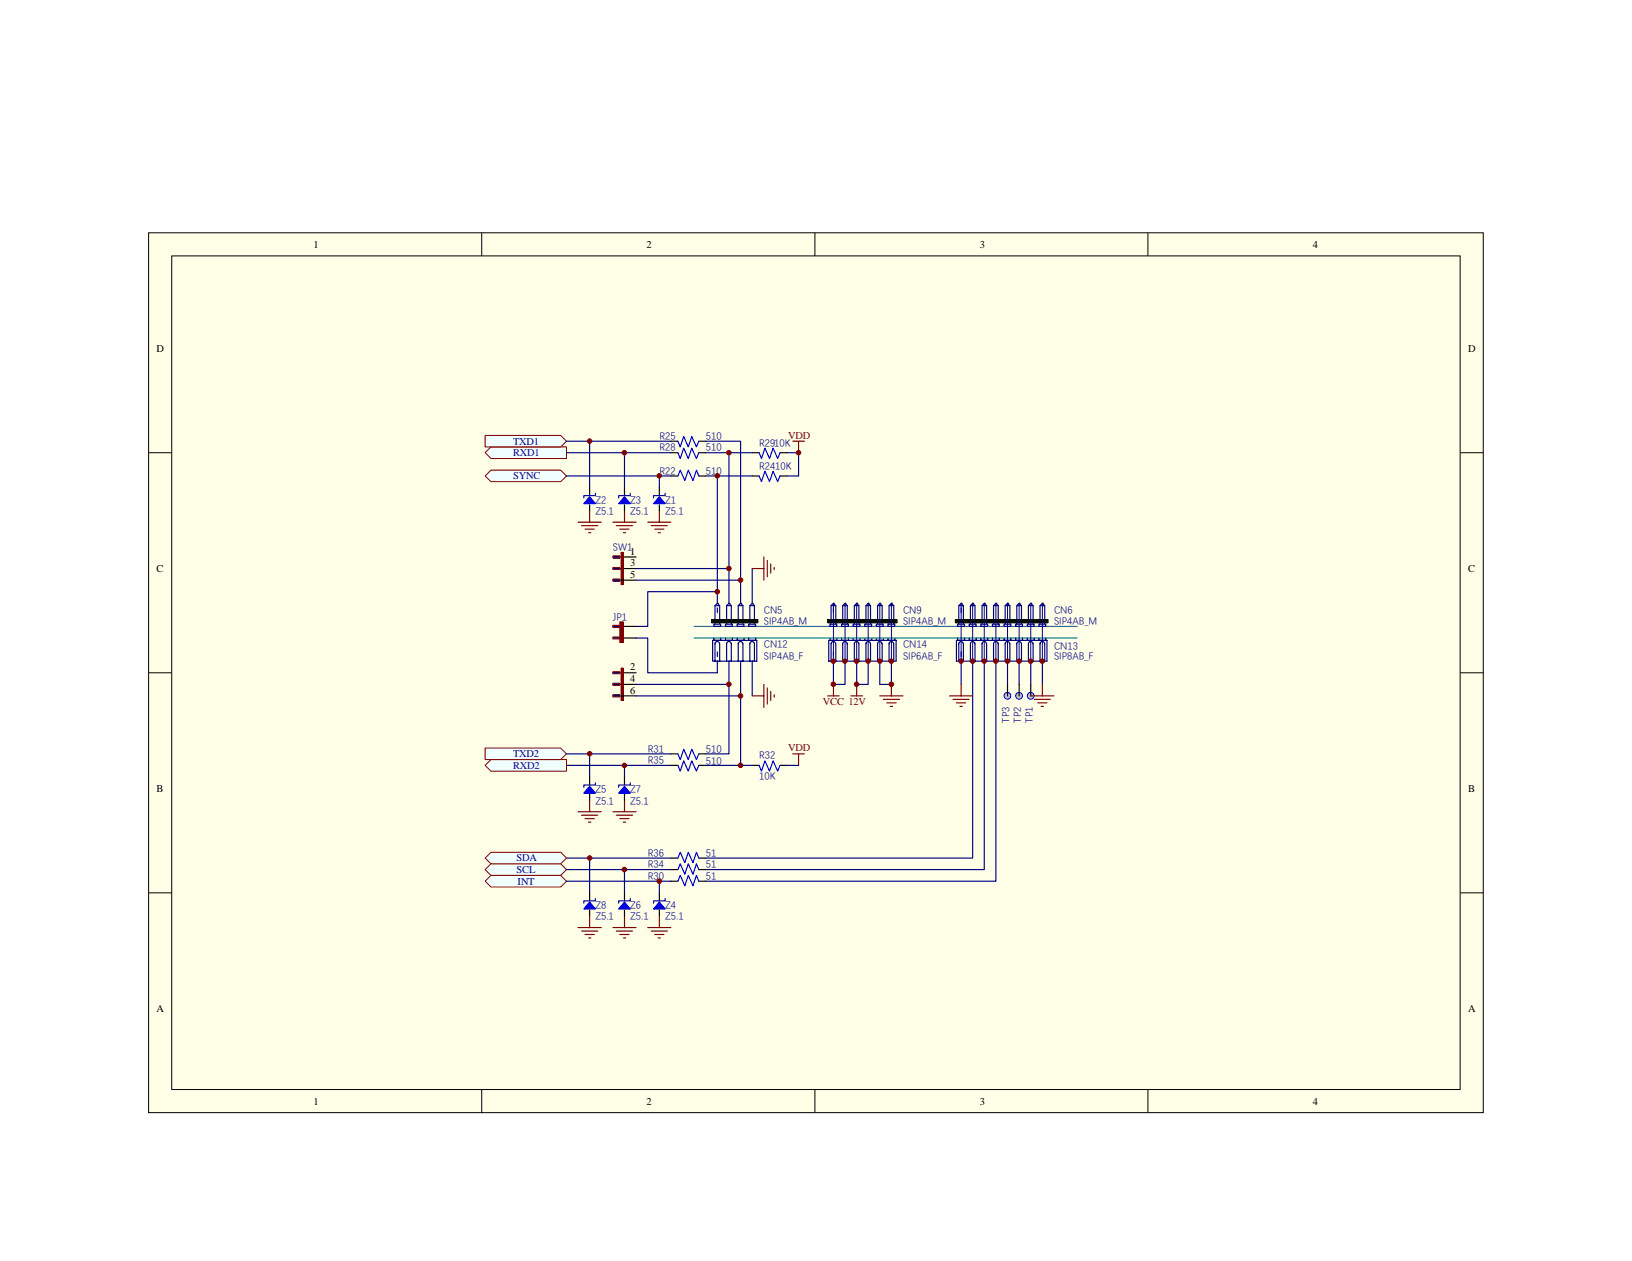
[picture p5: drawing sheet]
<svg xmlns="http://www.w3.org/2000/svg" width="279mm" height="216mm" viewBox="0 0 279 216" stroke-linecap="round" stroke-linejoin="round" font-family="sans-serif">
<path d="M25.4 39.9h228.5v150.6h-228.5z" fill="#ffffe8"/>
<g fill="none" stroke="#000" stroke-width=".17">
<path d="M25.4 39.9h228.5v150.6h-228.5zM82.5 39.9v3.9M139.5 39.9v3.9M196.5 39.9v3.9M29.4 43.8h220.6v142.7h-220.6zM25.4 77.5h4M250 77.5h4M25.4 115.2h4M250 115.2h4M25.4 152.9h4M250 152.9h4M82.5 186.6v3.9"/>
<path d="M139.5 186.6v3.9M196.5 186.6v3.9"/>
</g>
<g fill="none" stroke="#000" stroke-width=".2">
<path d="M122.8 113.2h.1M122.8 103.3h.1M124.8 113.2h.1M124.8 103.3h.1M126.8 113.2h.1M126.8 103.3h.1M128.8 113.2h.1M128.8 103.3h.1M142.7 113.2h.1M144.7 113.2h.1M146.7 113.2h.1M148.6 113.2h.1"/>
<path d="M150.6 113.2h.1M152.6 113.2h.1"/>
</g>
<g fill="none" stroke="#000080" stroke-width=".2">
<path d="M122 109.6h7.6v3.6h-7.6zM122.2 109.2v.4h1.2v-.4M122.4 110.2a.39 .39 0 0 1 .4-.4 .39 .39 0 0 1 .4 .4M122.4 106.9v-3.2l.4-.4 .4 .4v3.2M122.4 110.2v3M122.8 111.6v.8M123.2 110.2v3M124.2 109.2v.4h1.2v-.4M124.4 110.2a.39 .39 0 0 1 .4-.4 .39 .39 0 0 1 .4 .4M124.4 106.9v-3.2l.4-.4 .4 .4v3.2M124.4 110.2v3M125.2 110.2v3"/>
<path d="M126.2 109.2v.4h1.2v-.4M126.4 110.2a.39 .39 0 0 1 .4-.4 .39 .39 0 0 1 .4 .4M126.4 106.9v-3.2l.4-.4 .4 .4v3.2M126.4 110.2v3M127.2 110.2v3M128.2 109.2v.4h1.2v-.4M128.4 110.2a.38 .38 0 0 1 .4-.4 .38 .38 0 0 1 .3 .4M128.4 106.9v-3.2l.4-.4 .4 .4v3.2M128.4 110.2v3M129.2 110.2v3M141.9 109.6h11.5v3.6h-11.5zM142.1 109.2v.4h1.2v-.4"/>
<path d="M142.3 110.2a.39 .39 0 0 1 .4-.4 .39 .39 0 0 1 .4 .4M142.3 110.2v3M142.7 111.6v.8M143.1 110.2v3M144.1 109.2v.4h1.2v-.4M144.3 110.2a.38 .38 0 0 1 .4-.4 .38 .38 0 0 1 .3 .4M144.3 110.2v3M145.1 110.2v3M146 109.2v.4h1.3v-.4M146.3 110.2a.38 .38 0 0 1 .3-.4 .38 .38 0 0 1 .4 .4M146.3 110.2v3M147 110.2v3"/>
<path d="M148 109.2v.4h1.2v-.4M148.3 110.2a.38 .38 0 0 1 .3-.4 .38 .38 0 0 1 .4 .4M148.3 110.2v3M149 110.2v3M150 109.2v.4h1.2v-.4M150.2 110.2a.38 .38 0 0 1 .4-.4 .38 .38 0 0 1 .4 .4M150.2 110.2v3M151 110.2v3M152 109.2v.4h1.2v-.4M152.2 110.2a.39 .39 0 0 1 .4-.4 .39 .39 0 0 1 .4 .4M152.2 110.2v3M153 110.2v3"/>
<path d="M164.5 113.2v4"/>
</g>
<path d="M118.8 107.3h65.6M118.8 109.2h65.6" fill="none" stroke="#008080" stroke-width=".2"/>
<path d="M121.8 106.1h8v.5h-8z" fill="#080d02"/>
<path d="M121.8 106.1h8v.5h-8z" fill="none" stroke="#080d02" stroke-width=".17"/>
<path d="M122.4 103.7h.8M122.8 104.1v.8M124.4 103.7h.8M126.4 103.7h.8M128.4 103.7h.8" fill="none" stroke="#000080" stroke-width=".2"/>
<g fill="#fff" stroke="#000080" stroke-width=".2">
<path d="M124.2 106.9h1.2v.3h-1.2z" fill-rule="evenodd"/>
<path d="M122.2 106.9h1.2v.3h-1.2z" fill-rule="evenodd"/>
<path d="M126.2 106.9h1.2v.3h-1.2z" fill-rule="evenodd"/>
<path d="M128.2 106.9h1.1v.3h-1.1z" fill-rule="evenodd"/>
</g>
<path d="M141.7 119.1h2M142.7 117.2v1.9M145.7 119.1h2M146.7 117.2v1.9M150.6 119.1h4M151.2 119.7h2.8M152.6 117.2v1.9M151.8 120.3h1.6M152.4 120.9h.4" fill="none" stroke="#800000" stroke-width=".2"/>
<g fill="none" stroke="#000080" stroke-width=".2">
<path d="M142.7 113.2v4h2v-4M146.7 113.2v4h1.9v-4M150.6 113.2v4h2v-4M163.7 109.6h15.5v3.6h-15.5zM163.9 109.2v.4h1.2v-.4M164.1 110.2a.38 .38 0 0 1 .4-.4 .38 .38 0 0 1 .4 .4M164.1 110.2v3M164.5 111.6v.8M164.9 110.2v3M165.9 109.2v.4h1.2v-.4M166.1 110.2a.38 .38 0 0 1 .4-.4 .38 .38 0 0 1 .4 .4M166.1 110.2v3"/>
<path d="M166.9 110.2v3M167.9 109.2v.4h1.2v-.4M168.1 110.2a.38 .38 0 0 1 .4-.4 .38 .38 0 0 1 .4 .4M168.1 110.2v3M168.9 110.2v3M169.9 109.2v.4h1.2v-.4M170.1 110.2a.39 .39 0 0 1 .4-.4 .39 .39 0 0 1 .4 .4M170.1 110.2v3M170.9 110.2v3M171.9 109.2v.4h1.2v-.4M172.1 110.2a.39 .39 0 0 1 .4-.4 .39 .39 0 0 1 .4 .4M172.1 110.2v3"/>
<path d="M172.5 113.2v4M172.9 110.2v3M173.9 109.2v.4h1.2v-.4M174.1 110.2a.39 .39 0 0 1 .4-.4 .39 .39 0 0 1 .4 .4M174.1 110.2v3M174.5 113.2v4M174.9 110.2v3M175.9 109.2v.4h1.2v-.4M176.1 110.2a.39 .39 0 0 1 .4-.4 .39 .39 0 0 1 .3 .4M176.1 110.2v3M176.5 113.2v4M176.9 110.2v3"/>
<path d="M177.9 109.2v.4h1.1v-.4M178.1 110.2a.39 .39 0 0 1 .3-.4 .39 .39 0 0 1 .4 .4M178.1 110.2v3M178.5 113.2v4M178.9 110.2v3"/>
</g>
<path d="M164.5 113.2h.1M166.5 113.2h.1M168.5 113.2h.1M170.5 113.2h.1M172.5 113.2h.1M174.5 113.2h.1M176.5 113.2h.1M178.5 113.2h.1" fill="none" stroke="#000" stroke-width=".2"/>
<circle cx="176.5" cy="119.1" r=".58" fill="#c0c0c0" stroke="#00f" stroke-width=".17"/>
<path d="M176.5 117.2v1.9" fill="none" stroke="#000" stroke-width=".2"/>
<circle cx="174.5" cy="119.1" r=".58" fill="#c0c0c0" stroke="#00f" stroke-width=".17"/>
<path d="M174.5 117.2v1.9" fill="none" stroke="#000" stroke-width=".2"/>
<circle cx="172.5" cy="119.1" r=".58" fill="#c0c0c0" stroke="#00f" stroke-width=".17"/>
<path d="M104.9 95.4h4M104.9 97.3h4M172.5 117.2v1.9" fill="none" stroke="#000" stroke-width=".2"/>
<path d="M120.8 81.5h2v21.8M124.8 97.3v6M126.8 99.3v4M128.8 97.3v6M122.8 113.2v2M124.8 113.2v4M126.8 113.2v5.9M128.8 113.2v5.9" fill="none" stroke="#000080" stroke-width=".2"/>
<path d="M106.5 94.6v5.5" fill="none" stroke="#800000" stroke-width=".36"/>
<path d="M106.3 94.6h.4v5.5h-.4z" fill="none" stroke="#800000" stroke-width=".17"/>
<path d="M104.9 95.2h1.2v.3h-1.2z" fill="#000080"/>
<path d="M104.9 95.2h1.2v.3h-1.2z" fill="none" stroke="#800000" stroke-width=".17"/>
<path d="M104.9 97.2h1.2v.3h-1.2z" fill="#000080"/>
<path d="M104.9 97.2h1.2v.3h-1.2z" fill="none" stroke="#800000" stroke-width=".17"/>
<path d="M104.9 99.3h4" fill="none" stroke="#000" stroke-width=".2"/>
<path d="M104.9 99.1h1.2v.4h-1.2z" fill="#000080"/>
<path d="M104.9 99.1h1.2v.4h-1.2zM106.3 114.4h.4v5.5h-.4z" fill="none" stroke="#800000" stroke-width=".17"/>
<path d="M104.9 115.2h4M104.9 117.2h4" fill="none" stroke="#000" stroke-width=".2"/>
<path d="M106.5 114.4v5.5" fill="none" stroke="#800000" stroke-width=".36"/>
<path d="M104.9 115h1.2v.4h-1.2z" fill="#000080"/>
<path d="M104.9 115h1.2v.4h-1.2z" fill="none" stroke="#800000" stroke-width=".17"/>
<path d="M104.9 117h1.2v.3h-1.2z" fill="#000080"/>
<path d="M104.9 117h1.2v.3h-1.2z" fill="none" stroke="#800000" stroke-width=".17"/>
<path d="M104.9 119.1h4" fill="none" stroke="#000" stroke-width=".2"/>
<path d="M104.9 119h1.2v.3h-1.2z" fill="#000080"/>
<path d="M104.9 119h1.2v.3h-1.2z" fill="none" stroke="#800000" stroke-width=".17"/>
<path d="M108.9 109.2h2v6h11.9M122.8 101.3h-11.9v6h-2" fill="none" stroke="#000080" stroke-width=".2"/>
<path d="M104.9 107.3h4M104.9 109.2h4" fill="none" stroke="#000" stroke-width=".2"/>
<path d="M106.1 106.5h.6v3.5h-.6z" fill="#800000"/>
<path d="M106.1 106.5h.6v3.5h-.6z" fill="none" stroke="#800000" stroke-width=".17"/>
<path d="M104.9 107.1h1.2v.3h-1.2z" fill="#000080"/>
<path d="M104.9 107.1h1.2v.3h-1.2z" fill="none" stroke="#800000" stroke-width=".17"/>
<path d="M104.9 109.1h1.2v.3h-1.2z" fill="#000080"/>
<path d="M104.9 109.1h1.2v.3h-1.2z" fill="none" stroke="#800000" stroke-width=".17"/>
<path d="M108.9 97.3h15.9M108.9 99.3h17.9M108.9 119.1h17.9M108.9 117.2h15.9" fill="none" stroke="#000080" stroke-width=".2"/>
<g fill="#f0ffff" stroke="#800000" stroke-width=".17">
<path d="M83.1 131l1-1h12.9v2h-12.9z" fill-rule="evenodd"/>
<path d="M83.1 128.1h12.9l1 1-1 .9h-12.9z" fill-rule="evenodd"/>
</g>
<path d="M97 129.1h17.9M97 131h17.9" fill="none" stroke="#000080" stroke-width=".2"/>
<g fill="#f0ffff" stroke="#800000" stroke-width=".17">
<path d="M84.1 76.5h12.9v2h-12.9l-1-1z" fill-rule="evenodd"/>
<path d="M83.1 74.5h12.9l1 1-1 1h-12.9z" fill-rule="evenodd"/>
</g>
<path d="M97 75.5h17.9M97 77.5h17.9M120.8 77.5h4v19.8M120.8 75.5h6v23.8M124.8 117.2v11.9h-4M126.8 119.1v11.9" fill="none" stroke="#000080" stroke-width=".2"/>
<path d="M84.1 80.5h11.9l1 1-1 1h-11.9l-1-1z" fill-rule="evenodd" fill="#f0ffff" stroke="#800000" stroke-width=".17"/>
<path d="M97 81.5h17.9" fill="none" stroke="#000080" stroke-width=".2"/>
<path d="M84.1 147.9h11.9l1 1-1 1h-11.9l-1-1z" fill-rule="evenodd" fill="#f0ffff" stroke="#800000" stroke-width=".17"/>
<path d="M97 146.9h17.9" fill="none" stroke="#000080" stroke-width=".2"/>
<path d="M83.1 146.9l1-1h11.9l1 1-1 1h-11.9z" fill-rule="evenodd" fill="#f0ffff" stroke="#800000" stroke-width=".17"/>
<path d="M97 148.9h17.9" fill="none" stroke="#000080" stroke-width=".2"/>
<path d="M84.1 149.9h11.9l1 1-1 1h-11.9l-1-1z" fill-rule="evenodd" fill="#f0ffff" stroke="#800000" stroke-width=".17"/>
<path d="M142.3 106.9v-3.2l.4-.4 .4 .4v3.2M144.3 106.9v-3.2l.4-.4 .4 .4v3.2M146.3 106.9v-3.2l.4-.4 .3 .4v3.2M148.3 106.9v-3.2l.3-.4 .4 .4v3.2M166.5 113.2v33.7h-45.7M168.5 113.2v35.7h-47.7M170.5 113.2v37.7h-49.7M97 150.9h17.9" fill="none" stroke="#000080" stroke-width=".2"/>
<g fill="none" stroke="#800000" stroke-width=".2">
<path d="M128.8 97.3h2M130.8 95.4v3.9M131.4 95.9v2.8M132 96.5v1.6M132.5 97.2v.3M128.8 119.1h2M130.8 117.2v3.9M131.4 117.8v2.7M132 118.4v1.6M132.5 119v.4M162.6 119.1h3.9M163.2 119.7h2.7"/>
<path d="M164.5 117.2v1.9M176.5 119.1h3.9M177.1 119.7h2.7M178.5 117.2v1.9M163.7 120.3h1.6M164.3 120.9h.4M177.7 120.3h1.5M178.2 120.9h.4"/>
</g>
<path d="M142.7 103.3h.1M144.7 103.3h.1M146.7 103.3h.1M148.6 103.3h.1" fill="none" stroke="#000" stroke-width=".2"/>
<path d="M141.7 106.1h7.9v.5h-7.9z" fill="#080d02"/>
<path d="M141.7 106.1h7.9v.5h-7.9z" fill="none" stroke="#080d02" stroke-width=".17"/>
<path d="M142.3 103.7h.8M142.7 104.1v.8M144.3 103.7h.8M146.3 103.7h.7M148.3 103.7h.7" fill="none" stroke="#000080" stroke-width=".2"/>
<g fill="#fff" stroke="#000080" stroke-width=".2">
<path d="M144.1 106.9h1.1v.3h-1.1z" fill-rule="evenodd"/>
<path d="M142.1 106.9h1.2v.3h-1.2z" fill-rule="evenodd"/>
<path d="M146 106.9h1.2v.3h-1.2z" fill-rule="evenodd"/>
<path d="M148 106.9h1.2v.3h-1.2z" fill-rule="evenodd"/>
</g>
<path d="M150.6 103.3h.1M152.6 103.3h.1" fill="none" stroke="#000" stroke-width=".2"/>
<path d="M150.2 106.9v-3.2l.4-.4 .4 .4v3.2M152.2 106.9v-3.2l.4-.4 .4 .4v3.2" fill="none" stroke="#000080" stroke-width=".2"/>
<path d="M149.6 106.1h4v.5h-4z" fill="#080d02"/>
<path d="M149.6 106.1h4v.5h-4z" fill="none" stroke="#080d02" stroke-width=".17"/>
<path d="M150.2 103.7h.8M152.2 103.7h.8" fill="none" stroke="#000080" stroke-width=".2"/>
<g fill="#fff" stroke="#000080" stroke-width=".2">
<path d="M152 106.9h1.2v.3h-1.2z" fill-rule="evenodd"/>
<path d="M150 106.9h1.2v.3h-1.2z" fill-rule="evenodd"/>
</g>
<path d="M164.5 103.3h.1M166.5 103.3h.1M168.5 103.3h.1M170.5 103.3h.1" fill="none" stroke="#000" stroke-width=".2"/>
<path d="M164.1 106.9v-3.2l.4-.4 .4 .4v3.2M166.1 106.9v-3.2l.4-.4 .4 .4v3.2M168.1 106.9v-3.2l.4-.4 .4 .4v3.2M170.1 106.9v-3.2l.4-.4 .4 .4v3.2" fill="none" stroke="#000080" stroke-width=".2"/>
<path d="M163.6 106.1h7.9v.5h-7.9z" fill="#080d02"/>
<path d="M163.6 106.1h7.9v.5h-7.9z" fill="none" stroke="#080d02" stroke-width=".17"/>
<path d="M164.1 103.7h.8M164.5 104.1v.8M166.1 103.7h.8M168.1 103.7h.8M170.1 103.7h.8" fill="none" stroke="#000080" stroke-width=".2"/>
<g fill="#fff" stroke="#000080" stroke-width=".2">
<path d="M165.9 106.9h1.2v.3h-1.2z" fill-rule="evenodd"/>
<path d="M163.9 106.9h1.2v.3h-1.2z" fill-rule="evenodd"/>
<path d="M167.9 106.9h1.2v.3h-1.2z" fill-rule="evenodd"/>
<path d="M169.9 106.9h1.2v.3h-1.2z" fill-rule="evenodd"/>
</g>
<path d="M172.5 103.3h.1M174.5 103.3h.1M176.5 103.3h.1M178.5 103.3h.1" fill="none" stroke="#000" stroke-width=".2"/>
<path d="M172.1 106.9v-3.2l.4-.4 .4 .4v3.2M174.1 106.9v-3.2l.4-.4 .4 .4v3.2M176.1 106.9v-3.2l.4-.4 .4 .4v3.2M178.1 106.9v-3.2l.4-.4 .4 .4v3.2" fill="none" stroke="#000080" stroke-width=".2"/>
<path d="M171.5 106.1h7.9v.5h-7.9z" fill="#080d02"/>
<path d="M171.5 106.1h7.9v.5h-7.9z" fill="none" stroke="#080d02" stroke-width=".17"/>
<path d="M172.1 103.7h.8M174.1 103.7h.8M176.1 103.7h.8M178.1 103.7h.8" fill="none" stroke="#000080" stroke-width=".2"/>
<g fill="#fff" stroke="#000080" stroke-width=".2">
<path d="M173.9 106.9h1.1v.3h-1.1z" fill-rule="evenodd"/>
<path d="M171.9 106.9h1.2v.3h-1.2z" fill-rule="evenodd"/>
<path d="M175.9 106.9h1.1v.3h-1.1z" fill-rule="evenodd"/>
<path d="M177.9 106.9h1.1v.3h-1.1z" fill-rule="evenodd"/>
</g>
<g fill="none" stroke="#000080" stroke-width=".17">
<path d="M142.7 103.3v9.9M144.7 103.3v9.9M146.7 103.3v9.9M148.6 103.3v9.9M150.6 103.3v9.9M152.6 103.3v9.9M164.5 103.3v9.9M166.5 103.3v9.9M168.5 103.3v9.9M170.5 103.3v9.9M172.5 103.3v9.9M174.5 103.3v9.9"/>
<path d="M176.5 103.3v9.9M178.5 103.3v9.9"/>
</g>
<g fill="none" stroke="#000" stroke-width=".2">
<path d="M114.9 77.5h1.2M114.9 75.5h1.2M119.6 77.5h1.2M119.6 75.5h1.2M128.8 77.5h1.2M133.5 77.5h1.2M100.9 83.5v1.4M100.9 86.4v1M106.9 83.5v1.4M106.9 86.4v1M112.9 83.5v1.4M112.9 86.4v1"/>
<path d="M114.9 81.5h1.2M119.6 81.5h1.2M128.8 81.5h1.2M133.5 81.5h1.2M100.9 133v1.4M100.9 136v1M106.9 133v1.4M106.9 136v1M114.9 131h1.2M114.9 129.1h1.2M119.6 131h1.2M119.6 129.1h1.2"/>
<path d="M128.8 131h1.2M133.5 131h1.2M100.9 152.9v1.3M100.9 155.8v1M106.9 152.9v1.3M106.9 155.8v1M112.9 152.9v1.3M112.9 155.8v1M114.9 146.9h1.2M114.9 148.9h1.2M114.9 150.9h1.2M119.6 146.9h1.2"/>
<path d="M119.6 148.9h1.2M119.6 150.9h1.2"/>
</g>
<path d="M116.1 77.5l.4 1 .6-1.8 .7 1.8 .6-1.8 .8 1.8 .4-1M116.1 75.5l.4 1 .6-1.8 .7 1.8 .6-1.8 .8 1.8 .4-1M130 77.5l.4 1 .6-1.8 .7 1.8 .7-1.8 .7 1.8 .4-1M116.1 81.5l.4-1 .7 1.8 .6-1.8 .8 1.8 .6-1.8 .4 1M130 81.5l.4 1 .6-1.8 .7 1.8 .7-1.8 .7 1.8 .4-1M116.1 131l.4 1 .6-1.7 .7 1.7 .6-1.7 .8 1.7 .4-1M116.1 129.1l.4 .9 .6-1.7 .7 1.7 .6-1.7 .8 1.7 .4-.9M130 131l.4 1 .6-1.7 .7 1.7 .7-1.7 .7 1.7 .4-1M116.1 146.9l.4-1 .7 1.8 .6-1.8 .8 1.8 .6-1.8 .4 1M116.1 148.9l.4-1 .7 1.8 .6-1.8 .8 1.8 .6-1.8 .4 1M116.1 150.9l.4-1 .7 1.8 .6-1.8 .8 1.8 .6-1.8 .4 1" fill="none" stroke="#00f" stroke-width=".2"/>
<g fill="none" stroke="#800000" stroke-width=".2">
<path d="M135.7 75.5h2M136.7 75.5v2M99 89.4h3.9M99.6 90h2.7M100.2 90.6h1.5M100.8 91.2h.4M100.9 87.4v2M104.9 89.4h4M105.5 90h2.8M106.1 90.6h1.6M106.7 91.2h.4M106.9 87.4v2"/>
<path d="M110.9 89.4h4M111.5 90h2.8M112.1 90.6h1.6M112.7 91.2h.4M112.9 87.4v2M99 139h3.9M99.6 139.6h2.7M100.9 137v2M104.9 139h4M105.5 139.6h2.8M106.9 137v2M135.7 129.1h2"/>
<path d="M136.7 129.1v1.9M99 158.8h3.9M99.6 159.4h2.7M100.2 140.2h1.5M100.2 160h1.5M100.8 140.8h.4M100.9 156.8v2M104.9 158.8h4M105.5 159.4h2.8M106.1 140.2h1.6M106.1 160h1.6M106.7 140.8h.4"/>
<path d="M106.9 156.8v2M110.9 158.8h4M111.5 159.4h2.8M112.1 160h1.6M112.9 156.8v2M100.8 160.6h.4M106.7 160.6h.4M112.7 160.6h.4"/>
</g>
<g fill="none" stroke="#000080" stroke-width=".2">
<path d="M100.9 75.5v8M106.9 77.5v6M124.8 77.5h4M134.7 77.5h2v4h-2M112.9 81.5v2M122.8 81.5h6M100.9 129.1v3.9M106.9 131v2M120.8 131h8M134.7 131h2M100.9 146.9v6M106.9 148.9v4"/>
<path d="M112.9 150.9v2"/>
</g>
<g fill="#00f" stroke="#00f" stroke-width=".2">
<path d="M100.9 85l1 1.2h-2z"/>
<path d="M106.9 85l1 1.2h-2z"/>
<path d="M112.9 85l1 1.2h-2z"/>
<path d="M112.9 154.4l1 1.2h-2z"/>
<path d="M106.9 154.4l1 1.2h-2z"/>
<path d="M100.9 154.4l1 1.2h-2z"/>
<path d="M100.9 134.6l1 1.2h-2z"/>
<path d="M106.9 134.6l1 1.2h-2z"/>
</g>
<path d="M101.9 84.5v.4h-2v.4M107.9 84.5v.4h-2v.4M113.9 84.5v.4h-2v.4M101.9 134v.4h-2v.4M107.9 134v.4h-2v.4M101.9 153.8v.4h-2v.4M107.9 153.8v.4h-2v.4M113.9 153.8v.4h-2v.4" fill="none" stroke="#0000bf" stroke-width=".2"/>
<g fill="#800000" stroke="#800000" stroke-width=".17">
<circle cx="146.6" cy="117.2" r=".38"/>
<circle cx="152.6" cy="117.2" r=".39"/>
<circle cx="142.7" cy="117.2" r=".39"/>
<circle cx="126.8" cy="99.3" r=".39"/>
<circle cx="124.8" cy="97.3" r=".39"/>
<circle cx="122.8" cy="81.5" r=".39"/>
<circle cx="126.8" cy="119.1" r=".39"/>
<circle cx="124.8" cy="117.2" r=".39"/>
<circle cx="122.8" cy="101.3" r=".39"/>
<circle cx="126.8" cy="131" r=".39"/>
<circle cx="124.8" cy="77.5" r=".39"/>
<circle cx="100.9" cy="75.5" r=".38"/>
<circle cx="106.9" cy="77.5" r=".39"/>
<circle cx="112.9" cy="81.5" r=".38"/>
<circle cx="136.7" cy="77.5" r=".39"/>
<circle cx="100.9" cy="129.1" r=".38"/>
<circle cx="106.9" cy="131" r=".39"/>
<circle cx="100.9" cy="146.9" r=".38"/>
<circle cx="106.9" cy="148.9" r=".39"/>
<circle cx="112.9" cy="150.9" r=".39"/>
<circle cx="142.7" cy="113.2" r=".39"/>
<circle cx="144.7" cy="113.2" r=".38"/>
<circle cx="146.6" cy="113.2" r=".38"/>
<circle cx="148.6" cy="113.2" r=".38"/>
<circle cx="150.6" cy="113.2" r=".38"/>
<circle cx="152.6" cy="113.2" r=".39"/>
<circle cx="164.5" cy="113.2" r=".38"/>
<circle cx="166.5" cy="113.2" r=".38"/>
<circle cx="168.5" cy="113.2" r=".38"/>
<circle cx="170.5" cy="113.2" r=".39"/>
<circle cx="172.5" cy="113.2" r=".39"/>
<circle cx="174.5" cy="113.2" r=".39"/>
<circle cx="176.5" cy="113.2" r=".39"/>
<circle cx="178.4" cy="113.2" r=".39"/>
</g>
<g font-size="1.8">
<text x="53.7" y="42.4">1</text>
<text x="110.7" y="42.4">2</text>
<text x="167.7" y="42.4">3</text>
<text x="224.7" y="42.4">4</text>
<text x="26.8" y="60.3">D</text>
<text x="251.4" y="60.3">D</text>
<text x="107.9" y="95">1</text>
<text x="26.8" y="97.9">C</text>
<text x="107.9" y="96.9">3</text>
<text x="107.9" y="98.9">5</text>
<text x="251.4" y="97.9">C</text>
<text x="107.9" y="114.8">2</text>
<text x="107.9" y="116.8">4</text>
<text x="107.9" y="118.7">6</text>
<text x="26.8" y="135.6">B</text>
<text x="251.4" y="135.6">B</text>
<text x="26.8" y="173.2">A</text>
<text x="251.4" y="173.2">A</text>
<text x="53.7" y="189.1">1</text>
<text x="110.7" y="189.1">2</text>
<text x="167.7" y="189.1">3</text>
<text x="224.7" y="189.1">4</text>
</g>
<g font-size="1.8" fill="#0000bf">
<text x="87.8" y="76.1">TXD1</text>
<text x="87.8" y="78.1">RXD1</text>
<text x="87.8" y="82.1">SYNC</text>
<text x="87.8" y="131.6">RXD2</text>
<text x="87.8" y="129.6">TXD2</text>
<text x="88.4" y="149.5">SCL</text>
<text x="88.4" y="147.5">SDA</text>
<text x="88.6" y="151.4">INT</text>
</g>
<g font-size="1.8" fill="#800000">
<text x="134.9" y="75.1">VDD</text>
<text x="140.9" y="120.7">VCC 12V</text>
<text x="134.9" y="128.7">VDD</text>
</g>
<g font-size="1.7" fill="#000080">
<text x="112.9" y="77.1">R28</text>
<text x="112.9" y="75.1">R25</text>
<text x="120.8" y="77.1">510</text>
<text x="120.8" y="75.1">510</text>
<text x="130" y="76.3">R2910K</text>
<text x="112.9" y="81.1">R22</text>
<text x="120.8" y="81.1">510</text>
<text x="130" y="80.3">R2410K</text>
<text x="101.9" y="86.1">Z2</text>
<text x="101.9" y="88">Z5.1</text>
<text x="107.9" y="86.1">Z3</text>
<text x="107.9" y="88">Z5.1</text>
<text x="113.9" y="86.1">Z1</text>
<text x="113.9" y="88">Z5.1</text>
<text x="104.9" y="94.2">SW1</text>
<text x="104.9" y="106.1">JP1</text>
<text x="130.8" y="104.9">CN5</text>
<text x="130.8" y="106.9">SIP4AB_M</text>
<text x="154.6" y="104.9">CN9</text>
<text x="154.6" y="106.9">SIP4AB_M</text>
<text x="180.4" y="104.9">CN6</text>
<text x="180.4" y="106.9">SIP4AB_M</text>
<text x="130.8" y="112.8">SIP4AB_F</text>
<text x="130.8" y="110.8">CN12</text>
<text x="154.6" y="112.8">SIP6AB_F</text>
<text x="154.6" y="110.8">CN14</text>
<text x="180.4" y="112.8">SIP8AB_F</text>
<text x="180.4" y="111">CN13</text>
<text x="172.7" y="123.7" transform="rotate(-90 172.7 123.7)">TP3</text>
<text x="174.7" y="123.7" transform="rotate(-90 174.7 123.7)">TP2</text>
<text x="176.7" y="123.7" transform="rotate(-90 176.7 123.7)">TP1</text>
<text x="110.9" y="130.7">R35</text>
<text x="110.9" y="128.7">R31</text>
<text x="120.8" y="130.9">510</text>
<text x="120.8" y="128.7">510</text>
<text x="130" y="129.9">R32</text>
<text x="101.9" y="135.6">Z5</text>
<text x="101.9" y="137.6">Z5.1</text>
<text x="107.9" y="135.6">Z7</text>
<text x="107.9" y="137.6">Z5.1</text>
<text x="130" y="133.4">10K</text>
<text x="110.9" y="146.5">R36</text>
<text x="110.9" y="148.5">R34</text>
<text x="120.8" y="146.5">51</text>
<text x="120.8" y="148.5">51</text>
<text x="101.9" y="155.4">Z8</text>
<text x="107.9" y="155.4">Z6</text>
<text x="110.9" y="150.5">R30</text>
<text x="113.9" y="155.4">Z4</text>
<text x="120.8" y="150.5">51</text>
<text x="101.9" y="157.4">Z5.1</text>
<text x="107.9" y="157.4">Z5.1</text>
<text x="113.9" y="157.4">Z5.1</text>
</g>
</svg>
